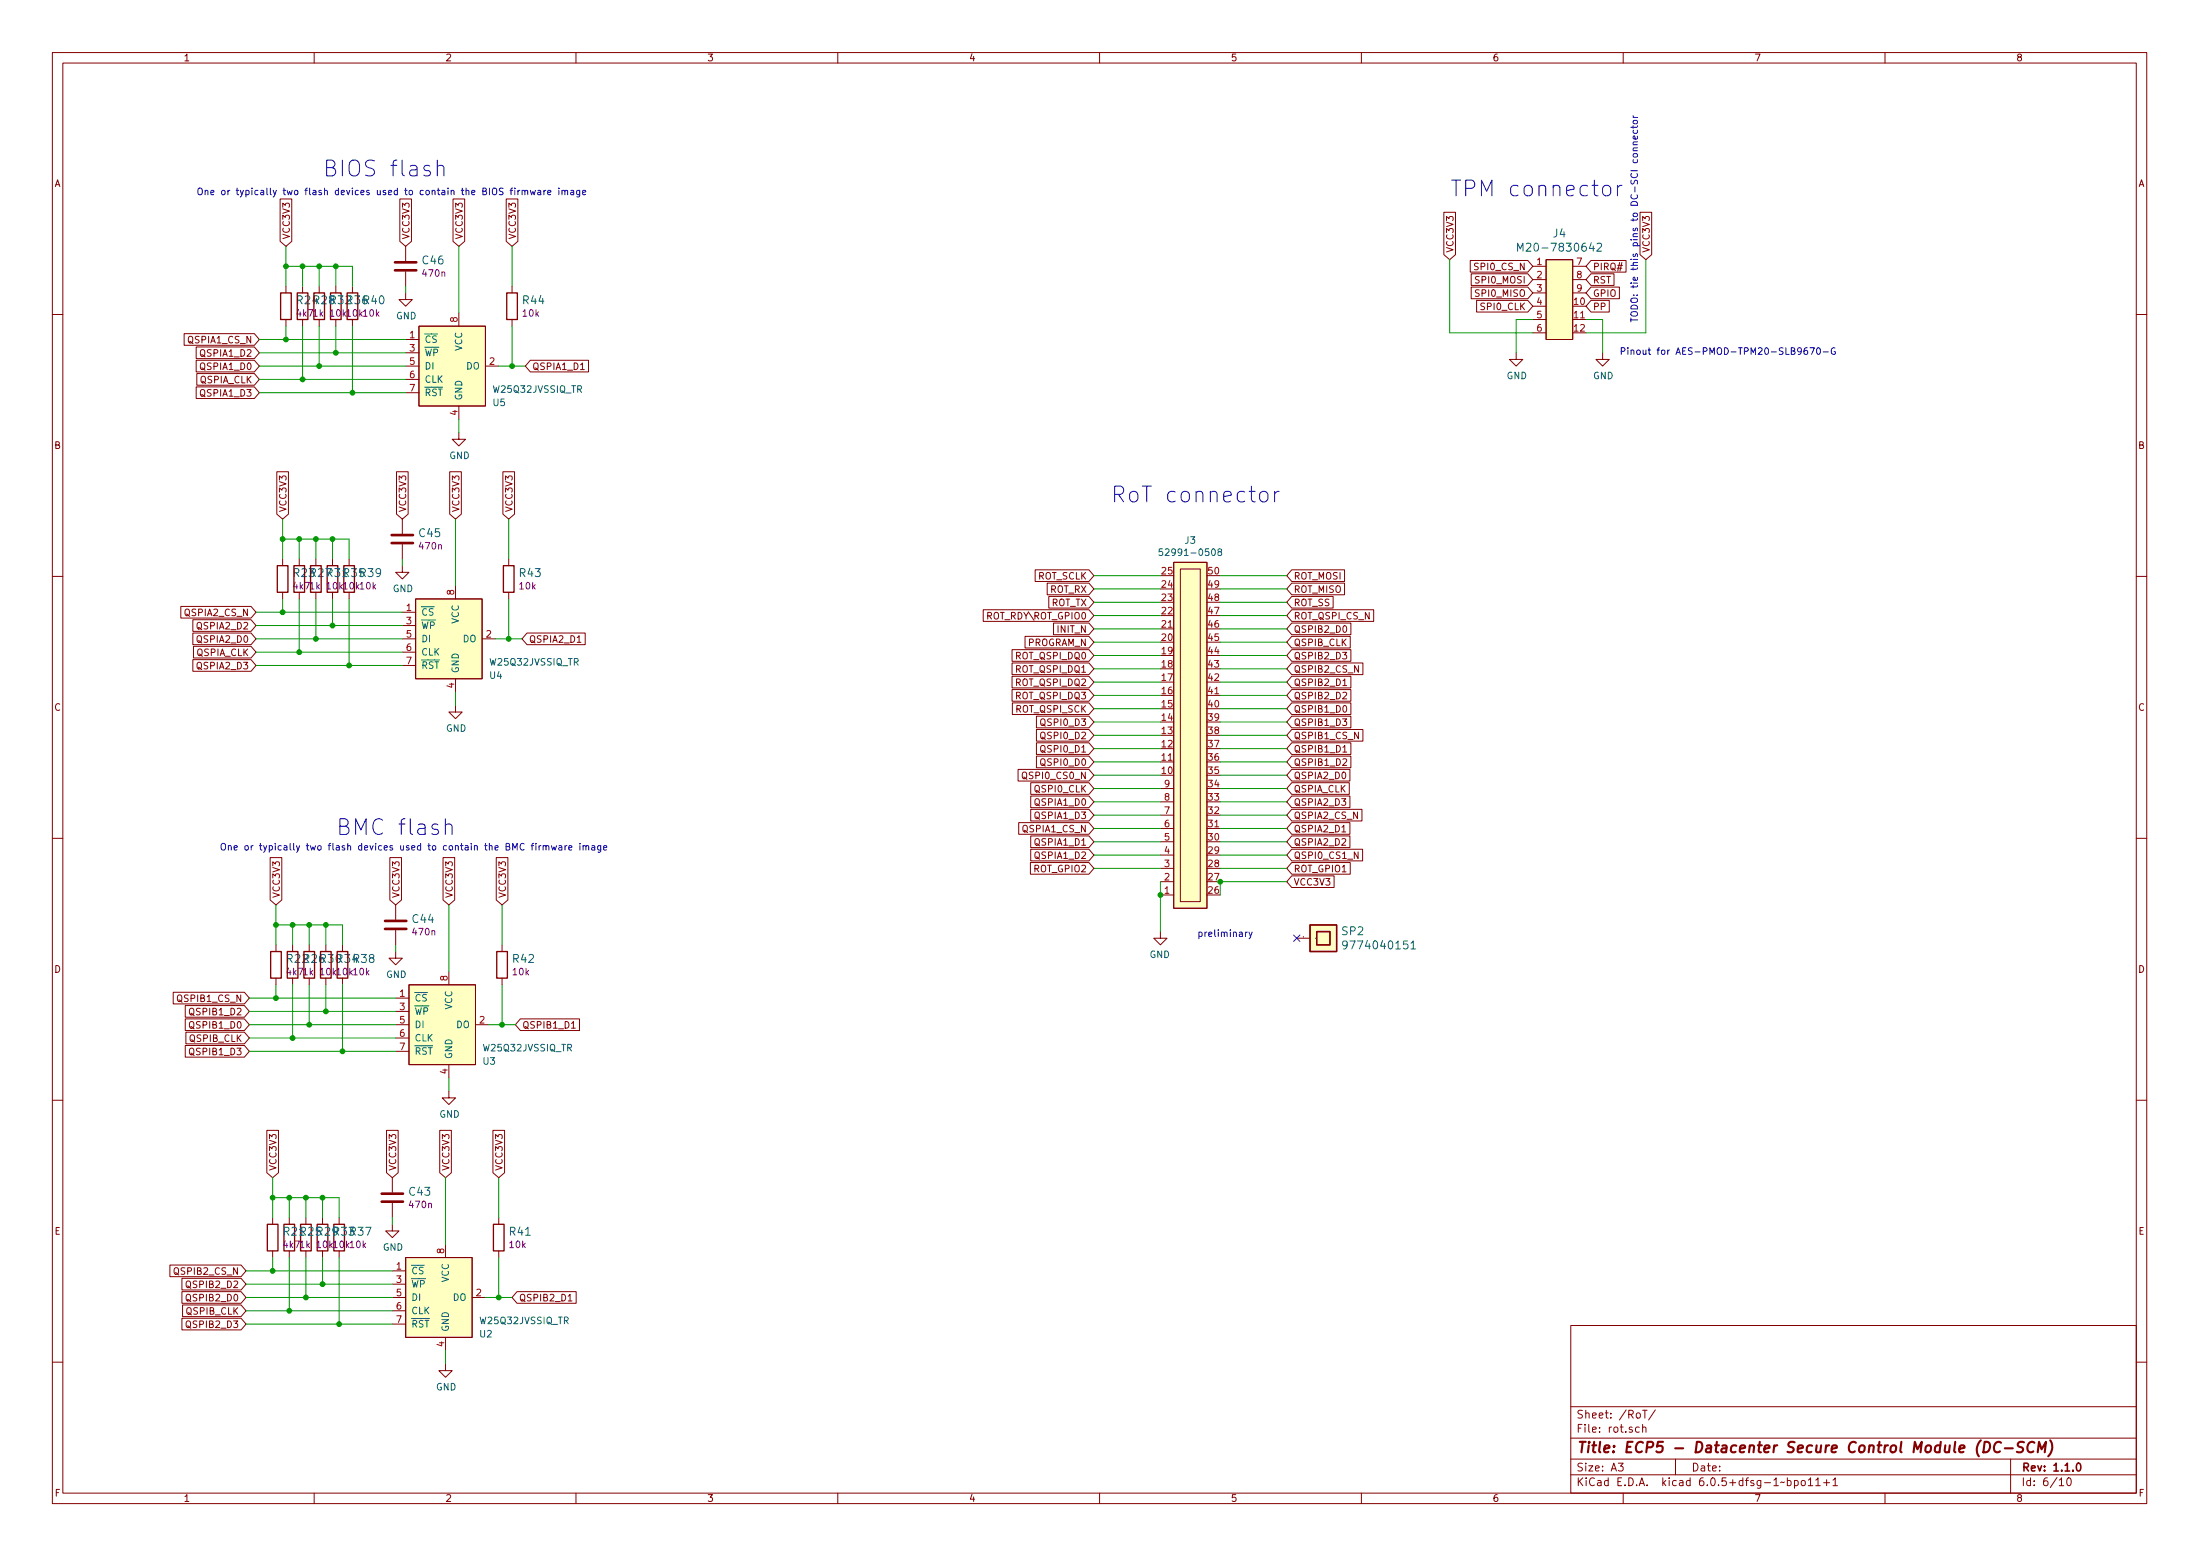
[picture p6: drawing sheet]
<svg xmlns="http://www.w3.org/2000/svg" width="420mm" height="297mm" viewBox="0 0 420 297" stroke-linecap="round" stroke-linejoin="round" font-family="sans-serif">
<g fill="none" stroke="#840000" stroke-width=".19">
<path d="M10 10h400v277h-400zM12 12h396v273h-396zM60 10v2M110 10v2M160 10v2M210 10v2M260 10v2M310 10v2M360 10v2M53.5 38h2.2v8.1l-1.1 .9-1.1-.9zM76.4 38h2.2v8.1l-1.1 .9-1.1-.9zM86.5 38h2.2v8.1l-1.1 .9-1.1-.9z"/>
<path d="M96.7 38h2.2v8.1l-1.1 .9-1.1-.9zM54.6 54.6v1.3M57.8 54.6v1.3M61 54.6v1.3M64.1 54.6v1.3M67.3 54.6v1.3M77.5 55.9v1.3h1.2l-1.2 1.3-1.3-1.3h1.3M77.5 47v2.8M77.5 51.9v2.7M87.6 59.7v2.6M97.8 54.6v1.3M275.7 40.5h2.3v8.1l-1.1 1-1.2-1z"/>
<path d="M280.8 49.7h11l.9 1.1-.9 1.1h-11zM281 52.3h10.8l.9 1.1-.9 1.1h-10.8zM281 54.8h10.8l.9 1.1-.9 1.1h-10.8zM282 57.3h9.8l.9 1.2-.9 1.1h-9.8zM292.7 50.8h2.6M292.7 53.4h2.6M292.7 55.9h2.6M292.7 58.5h2.6M295.3 49.6h5.1v15.2h-5.1zM300.4 50.8h2.5M300.4 53.4h2.5M300.4 55.9h2.5"/>
<path d="M303.8 49.7h6.7v2.2h-6.7l-.9-1.1zM303.8 52.3h4.4v2.2h-4.4l-.9-1.1zM303.8 54.8h5.5v2.2h-5.5l-.9-1.1zM303.8 57.3h3.5v2.3h-3.5l-.9-1.1zM313.2 40.5h2.2v8.1l-1.1 1-1.1-1zM10 60h2M35.2 63.7h13.4l.9 1.1-.9 1.1h-13.4zM37.5 73.9h11.1l.9 1.1-.9 1.1h-11.1zM37.5 66.2h11.1l.9 1.1-.9 1.2h-11.1zM37.5 68.8h11.1l.9 1.1-.9 1.1h-11.1zM37.6 71.3h11l.9 1.1-.9 1.1h-11zM54.6 61v1.3"/>
<path d="M57.8 61v1.3M61 61v1.3M64.1 61v1.3M67.3 61v1.3M77.5 64.8h2.5M77.5 69.9h2.5M77.5 67.3h2.5M77.5 72.4h2.5M77.5 75h2.5M80 62.3h12.7v15.2h-12.7zM87.6 77.5v2.5M92.7 69.9h2.5"/>
<path d="M97.8 61v1.3M101.3 68.8h11.1v2.2h-11.1l-1-1.1zM110.9 70.6h.7M289.6 67.3v1.3h1.2l-1.2 1.3-1.3-1.3h1.3M292.7 61h2.6M292.7 63.5h2.6M300.4 61h2.5M306.1 67.3v1.3h1.2l-1.2 1.3-1.3-1.3h1.3M408 60h2M52.9 90.1h2.2v8l-1.1 1-1.1-1zM75.7 90.1h2.2v8l-1.1 1-1.1-1zM76.8 99.1v2.8"/>
<path d="M85.9 90.1h2.2v8l-1.1 1-1.1-1zM87.6 82.6v1.3h1.3l-1.3 1.2-1.2-1.2h1.2M96 90.1h2.3v8l-1.1 1-1.2-1zM10 110h2M34.5 115.8h13.4l1 1.1-1 1.1h-13.4zM36.8 118.3h11.1l1 1.1-1 1.1h-11.1zM54 106.7v1.3M54 113.1v1.2M57.1 106.7v1.3M57.1 113.1v1.2M60.3 106.7v1.3M60.3 113.1v1.2"/>
<path d="M63.5 106.7v1.3M63.5 113.1v1.2M66.7 106.7v1.3M66.7 113.1v1.2M76.8 108v1.3h1.3l-1.3 1.2-1.2-1.2h1.2M76.8 116.9h2.6M76.8 119.4h2.6M76.8 103.9v2.8M79.4 114.3h12.7v15.3h-12.7zM87 111.8v2.5M97.2 106.7v1.3M97.2 113.1v1.2"/>
<path d="M187.8 116.4h20.2l.9 1.1-.9 1.1h-20.2zM197.7 108.8h10.3l.9 1.1-.9 1.1h-10.3zM200 111.3h8l.9 1.1-.9 1.1h-8zM200.3 113.9h7.7l.9 1.1-.9 1.1h-7.7zM201.2 118.9h6.8l.9 1.2-.9 1.1h-6.8zM224.2 107.4h6.3v66h-6.3zM225.4 108.6h3.8v63.5h-3.8zM246.7 108.8h10.1v2.2h-10.1l-1-1.1zM246.7 111.3h10.1v2.2h-10.1l-1-1.1zM246.7 113.9h7.9v2.2h-7.9l-1-1.1zM246.7 118.9h11.3v2.3h-11.3l-1-1.1zM246.7 116.4h15.6v2.2h-15.6l-1-1.1z"/>
<path d="M408 110h2M36.8 120.8h11.1l1 1.2-1 1.1h-11.1zM36.8 125.9h11.1l1 1.1-1 1.1h-11.1zM37 123.4h10.9l1 1.1-1 1.1h-10.9zM76.8 122h2.6M76.8 124.5h2.6M76.8 127h2.6M87 134.7v1.2h1.3l-1.3 1.3-1.3-1.3h1.3M87 129.6v2.5M92.1 122h2.5M100.6 120.8h11.2v2.3h-11.2l-.9-1.1zM110.2 122.6h.8"/>
<path d="M193.3 126.6h14.7l.9 1.1-.9 1.1h-14.7zM193.3 129.1h14.7l.9 1.1-.9 1.1h-14.7zM193.3 131.6h14.7l.9 1.2-.9 1.1h-14.7zM193.3 124h14.7l.9 1.1-.9 1.1h-14.7zM193.3 134.2h14.7l.9 1.1-.9 1.1h-14.7zM195.8 121.5h12.2l.9 1.1-.9 1.1h-12.2zM197.9 136.7h10.1l.9 1.1-.9 1.1h-10.1zM197.9 139.3h10.1l.9 1.1-.9 1.1h-10.1zM221.6 120.1h2.6M230.5 132.8h2.5M246.7 129.1h11.3v2.2h-11.3l-1-1.1zM246.7 124h11.3v2.2h-11.3l-1-1.1z"/>
<path d="M246.7 131.6h11.3v2.3h-11.3l-1-1.1zM246.7 134.2h11.3v2.2h-11.3l-1-1.1zM246.7 139.3h13.6v2.2h-13.6l-1-1.1zM246.7 126.6h13.6v2.2h-13.6l-1-1.1zM246.7 121.5h11.2v2.2h-11.2l-1-1.1zM246.7 136.7h11.3v2.2h-11.3l-1-1.1zM256.5 132.3l.4-.2 .3 .4-.8 .9h.8M256.5 130.9h.7M194.4 146.9h13.6l.9 1.1-.9 1.1h-13.6zM194.6 157h13.4l.9 1.2-.9 1.1h-13.4zM196.8 149.4h11.2l.9 1.1-.9 1.1h-11.2zM196.8 152h11.2l.9 1.1-.9 1.1h-11.2z"/>
<path d="M196.8 154.5h11.2l.9 1.1-.9 1.1h-11.2zM196.8 159.6h11.2l.9 1.1-.9 1.1h-11.2zM197.9 144.3h10.1l.9 1.2-.9 1.1h-10.1zM197.9 141.8h10.1l.9 1.1-.9 1.1h-10.1zM221.6 145.5h2.6M221.6 158.2h2.6M221.6 155.6h2.6M221.6 153.1h2.6M221.6 150.5h2.6M230.5 158.2h2.5M246.7 144.3h11.3v2.3h-11.3l-1-1.1zM246.7 154.5h13.4v2.2h-13.4l-1-1.1z"/>
<path d="M246.7 159.6h11.1v2.2h-11.1l-1-1.1zM246.7 157h11.1v2.3h-11.1l-1-1.1zM246.7 149.4h11v2.2h-11l-1-1.1zM246.7 146.9h11.1v2.2h-11.1l-1-1.1zM246.7 152h11.1v2.2h-11.1l-1-1.1zM246.7 141.8h11.3v2.2h-11.3l-1-1.1zM256.3 158.8h.7M256.5 145l.4-.2 .3 .4-.8 .9h.8M256.5 143.6h.7M10 160h2M51.6 163.7h2.2v8.1l-1.1 1-1.1-1zM74.5 163.7h2.2v8.1l-1.1 1-1.1-1z"/>
<path d="M75.6 172.8v2.8M75.6 177.6v2.8M84.6 163.7h2.2v8.1l-1.1 1-1.1-1zM94.8 163.7h2.2v8.1l-1.1 1-1.1-1zM196.8 164.7h11.2l.9 1.1-.9 1.1h-11.2zM196.8 162.1h11.2l.9 1.1-.9 1.1h-11.2zM221.6 177.8v1.3h-1.3l1.3 1.3 1.3-1.3h-1.3M221.6 170.9h2.6M221.6 168.3h2.6M221.6 165.8h2.6M221.6 163.2h2.6M221.6 160.7h2.6"/>
<path d="M246.7 167.2h8.1v2.2h-8.1l-1-1.1zM246.7 162.1h13.5v2.2h-13.5l-1-1.1zM246.7 164.7h11.2v2.2h-11.2l-1-1.1zM247.6 179.1h2.6M408 160h2M33.1 189.4h13.6l.9 1.1-.9 1.1h-13.6zM35.4 194.5h11.3l.9 1.1-.9 1.1h-11.3zM35.4 192h11.3l.9 1.1-.9 1.1h-11.3zM35.4 199.6h11.3l.9 1.1-.9 1.1h-11.3zM35.5 197h11.2l.9 1.2-.9 1.1h-11.2zM52.7 180.4v1.2M52.7 186.7v1.3"/>
<path d="M55.9 180.4v1.2M55.9 186.7v1.3M59.1 180.4v1.2M59.1 186.7v1.3M62.2 180.4v1.2M62.2 186.7v1.3M65.4 180.4v1.2M65.4 186.7v1.3M75.6 181.6v1.3h1.2l-1.2 1.3-1.3-1.3h1.3M75.6 190.5h2.5M75.6 195.6h2.5M75.6 193.1h2.5"/>
<path d="M75.6 198.2h2.5M78.1 188h12.7v15.2h-12.7zM85.7 185.5v2.5M90.8 195.6h2.5M95.9 180.4v1.2M95.9 186.7v1.3M99.4 194.5h11.3v2.2h-11.3l-1-1.1zM109.1 196.3h.8M10 210h2M51 215.8h2.2v8.1l-1.1 .9-1.1-.9zM73.8 215.8h2.2v8.1l-1.1 .9-1.1-.9zM75.6 200.7h2.5"/>
<path d="M84 215.8h2.2v8.1l-1.1 .9-1.1-.9zM85.7 208.3v1.3h1.3l-1.3 1.3-1.2-1.3h1.2M85.7 203.2v2.6M94.1 215.8h2.3v8.1l-1.2 .9-1.1-.9zM408 210h2M52.1 232.4v1.3M52.1 238.8v1.3M55.2 232.4v1.3M55.2 238.8v1.3M58.4 232.4v1.3M58.4 238.8v1.3M61.6 232.4v1.3"/>
<path d="M61.6 238.8v1.3M64.8 232.4v1.3M64.8 238.8v1.3M74.9 233.7v1.3h1.3l-1.3 1.3-1.2-1.3h1.2M74.9 224.8v2.8M74.9 229.7v2.7M85.1 237.5v2.6M95.2 232.4v1.3M95.2 238.8v1.3M32.4 241.5h13.6l1 1.1-1 1.1h-13.6zM34.7 251.7h11.3l1 1.1-1 1.1h-11.3zM34.7 244h11.3l1 1.1-1 1.2h-11.3z"/>
<path d="M34.7 246.6h11.3l1 1.1-1 1.1h-11.3zM34.9 249.1h11.1l1 1.1-1 1.1h-11.1zM74.9 242.6h2.6M74.9 247.7h2.6M74.9 245.1h2.6M74.9 250.2h2.6M74.9 252.8h2.6M77.5 240.1h12.7v15.2h-12.7zM85.1 255.3v2.5M90.2 247.7h2.5M98.7 246.6h11.3v2.2h-11.3l-.9-1.1zM108.5 248.4h.7"/>
<path d="M300 253h108v32h-108zM10 260h2M85.1 260.4v1.3h1.3l-1.3 1.2-1.3-1.2h1.3M300 278.5h108M300 274.5h108M300 268.5h108M309.1 279.3h.9l-.5 .6 .4 .1v.7l-.2 .1-.6-.1M313.1 272.5l-.5-.1-.2 .3 .1 .6h.6M313.7 272.6l.2-.2 .4 .1 .1 .9M313.7 271.9v1.5M313.7 269.2h.9M314.1 269.2v1.5"/>
<path d="M316.1 269.1l-1.2 2M320 278.5v3M384 278.5v6.5M408 260h2M60 285v2M110 285v2M160 285v2M210 285v2M260 285v2M300 281.5h108M310 285v2M341.4 282.7l.4-.1 .3 .3-.2 .6h-.5"/>
<path d="M341.4 282.1v1.5M342.7 282.7l.4-.1 .3 .3-.1 .6h-.6M342.7 282.6v1.5M344.1 282.7l.4-.1 .3 .3v.4l-.3 .3-.4-.1-.1-.2zM345.4 282.5l.4-.4v1.5M345.4 283.6h.8M346.8 282.5l.4-.4v1.5M346.8 283.6h.8M348.3 283h1.1M348.9 282.5v1.1M350.1 282.5l.4-.4v1.5M350.1 283.6h.8"/>
<path d="M360 285v2M393.3 282.5l.4-.4v1.5M393.3 283.6h.8M394.9 282.2l.2-.1a.8 .8 0 0 1 .5 .8 .8 .8 0 0 1-.5 .7 1 1 0 0 1-.2-1.4z"/>
</g>
<path d="M396.8 279.4l.1-.1a.8 .8 0 0 1 .5 .8 .8 .8 0 0 1-.5 .7 1 1 0 0 1-.1-1.4z" fill="none" stroke="#840000" stroke-width=".3"/>
<path d="M379 275.2a.96 .96 0 0 1 1.1 .6 .96 .96 0 0 1-.3 1.2l-.5 .2h-.5zM382.2 275.4a.88 .88 0 0 0-1.1 0 .88 .88 0 0 0-.3 1 .69 .69 0 0 0 .3 .8 .69 .69 0 0 0 .9-.1M382.9 276.5h1.5M386.5 275.3a.84 .84 0 0 0-1 .1 .44 .44 0 0 0 .2 .8l.5 .2a.51 .51 0 0 1 .1 .5 .51 .51 0 0 1-.4 .3l-.7-.1M388.5 275.4a.88 .88 0 0 0-1 0 .88 .88 0 0 0-.3 1 .69 .69 0 0 0 .3 .8 .69 .69 0 0 0 .8-.1M389.2 277.2l.2-2 .5 1.5 .8-1.5-.2 2M391.5 275a2.31 2.31 0 0 1-.3 3" fill="none" stroke="#840000" stroke-width=".4"/>
<g fill="none" stroke="#840000" stroke-width=".25">
<path d="M53.6 55.9h2v5.1h-2zM56.8 55.9h2v5.1h-2zM59.9 55.9h2.1v5.1h-2.1zM63.1 55.9h2.1v5.1h-2.1zM66.3 55.9h2v5.1h-2zM96.8 55.9h2v5.1h-2zM53 108h2v5.1h-2zM56.1 108h2.1v5.1h-2.1zM59.3 108h2v5.1h-2zM62.5 108h2v5.1h-2zM65.7 108h2v5.1h-2zM96.1 108h2.1v5.1h-2.1z"/>
<path d="M250.2 176.6h5.1v5h-5.1zM251.5 177.8h2.5v2.6h-2.5zM51.7 181.6h2v5.1h-2zM54.9 181.6h2v5.1h-2zM58 181.6h2.1v5.1h-2.1zM61.2 181.6h2v5.1h-2zM64.4 181.6h2v5.1h-2zM94.9 181.6h2v5.1h-2zM51.1 233.7h2v5.1h-2zM54.2 233.7h2.1v5.1h-2.1zM57.4 233.7h2v5.1h-2zM60.6 233.7h2v5.1h-2z"/>
<path d="M63.8 233.7h2v5.1h-2zM94.2 233.7h2.1v5.1h-2.1z"/>
</g>
<g fill="#ffffc2" stroke="#ffffc2" stroke-width=".19">
<path d="M79.4 114.3h12.7v15.3h-12.7z"/>
<path d="M295.3 49.6h5.1v15.2h-5.1z"/>
<path d="M78.1 188h12.7v15.2h-12.7z"/>
<path d="M80 62.3h12.7v15.2h-12.7z"/>
<path d="M77.5 240.1h12.7v15.2h-12.7z"/>
<path d="M224.2 107.4h6.3v66h-6.3z"/>
<path d="M250.2 176.6h5.1v5h-5.1z"/>
<path d="M251.5 177.8h2.5v2.6h-2.5z"/>
</g>
<g fill="none" stroke="#006464" stroke-width=".19">
<path d="M61.5 56.6l.6-.1 .2 .1v.3l-.9 1.1h.9M289.8 47.9v-1.5l.5 1.1 .5-1.1v1.5M305 46.6l.6-.2 .2 .2 .1 .3-1 1h1M81.3 66.7l.3 1.2 .2-.9 .3 .9 .3-1.2M82.9 67.3h.6l.1-.2-.1-.3-.6-.1v1.2M80.6 118.7l.4 1.3 .2-.9 .2 .9 .3-1.3M82.2 119.4l.6-.1 .1-.2v-.3l-.7-.1v1.3M222 104.8h-.6l-.1 .6 .2-.1h.4l.2 .2-.1 .4-.2 .1-.5-.1M232.8 105.3l-.2-.2 .1-.2 .1-.1h.4l.1 .4-.6 .2-.1 .2 .1 .3 .1 .1h.4l.1-.2v-.2l-.2-.3M251.3 179.1h.1M79.4 192.4l.3 1.3 .2-1 .3 1 .3-1.3M81 193h.6l.1-.2-.1-.3-.6-.1v1.3"/>
<path d="M257.3 180.3l-.3 .3-.4-.1-.2-.2 .2-.6 .4-.1 .2 .2a1.01 1.01 0 0 1-.3 1.3h-.3M269.5 180.1l.4-.5v1.5M269.5 181.1h.8M78.7 244.5l.3 1.2 .3-.9 .2 .9 .3-1.2M80.3 245.1h.6l.1-.2v-.3l-.7-.1v1.2"/>
</g>
<path d="M75.4 51.6h4.1M75.4 50.1h4.1M74.8 103.7h4.1M74.8 102.1h4.1M73.5 177.3h4.1M73.5 175.8h4.1M72.9 229.4h4.1M72.9 227.9h4.1" fill="none" stroke="#840000" stroke-width=".51"/>
<path d="M248.9 178.9h.1" fill="none" stroke="#a90000" stroke-width=".19"/>
<g fill="none" stroke="#0000c2" stroke-width=".19">
<path d="M83.5 31.9a.74 .74 0 0 1 1.3 .1v1.6M83.5 30.6v3M97.4 36.3h.5M97.9 35.9l-.3 .2v1.1M98.3 35.9v.1M98.3 36.3v.9M98.9 36.3v.9M99.3 36.3l-.4 .3M99.7 36.5l.2-.2 .3 .1 .1 .8M99.7 36.3v.9M100.3 36.5l.1-.2 .3 .1 .1 .8M101.3 36.3l.2 .9 .3-.6 .2 .6 .3-.9"/>
<path d="M102.7 36.4h.5l.1 .8M103.3 36.6l-.4 .1-.2 .2 .2 .3 .4-.1M103.9 36.3v.9M104.2 36.3l-.3 .3M104.6 36.8l.6-.2v-.2l-.4-.1-.2 .2 .1 .6h.5M106.7 35.9v.1M106.7 36.3v.9M107.3 36.5l.2-.2 .3 .1 .1 .8M107.3 36.3v.9M107.9 36.5l.2-.2 .3 .1v.8M109 36.4h.5l.1 .8M109.6 36.6l-.5 .1-.1 .2 .1 .3 .5-.1"/>
<path d="M110.7 36.3v1.1l-.2 .2-.3-.1M110.7 36.4l-.3-.1-.3 .3 .1 .5h.5M111.3 36.8l.6-.2-.1-.2-.4-.1-.1 .2v.6h.5M306.3 35.5a.81 .81 0 0 1 1.3 .5v.8a.81 .81 0 0 1-.8 .6 .81 .81 0 0 1-.7-.6v-.8zM308.9 35.4v2M309.8 35.4a.76 .76 0 0 0-.9 .6M311.9 22.1l.2 .3M311.9 28.8h.8M311.9 27.6h.8M311.9 24v.5M311.9 22.4h.8M311.9 24.8v.4l.2 .3 .6-.2v-.5"/>
<path d="M311.9 23.1l.6-.1 .2 .1v.3l-.2 .2h-.4l-.2-.2zM312.7 26v.4l-.1 .1h-.7v-.5l.3-.1 .1 .6M312.7 28.2l-.8 .1v.3l.1 .2M312.7 27.1h-.8v.3l.1 .2M312.7 24l-.1 .3h-1.1M344 66.9l-.2 .3h-.2l-.3-.3v-.3l.3-.2 .3 .1 .1 .1a.85 .85 0 0 1-.3 1.1h-.3M345.1 66.4l-.3 .1-.2 .2-.1 .7 .3 .3 .4-.2v-.4l-.1-.2h-.3l-.3 .2M345.7 66.4h.8l-.5 1.3M347.1 66.5l.1-.1a.68 .68 0 0 1 .5 .6 .68 .68 0 0 1-.5 .7l-.3-.5zM348.2 67.2h1M350.4 66.5a.59 .59 0 0 0-.7 .5 .59 .59 0 0 0 .7 .6l.1-.5h-.2M240.9 93.9a.81 .81 0 0 1 1.2 .5v.8a.81 .81 0 0 1-.7 .6 .81 .81 0 0 1-.8-.6v-.8z"/>
<path d="M243.4 93.8v2M244.3 93.8a.77 .77 0 0 0-.9 .6M85 157.6a.74 .74 0 0 1 1.3 .1v1.6M85 156.3v3M101.4 161.4h.5M101.9 161l-.3 .2v1.1M102.3 161v.1M102.3 161.4v.9M102.9 161.4v.9M103.3 161.4l-.4 .3M103.7 161.6l.2-.2 .3 .1 .1 .8M103.7 161.4v.9"/>
<path d="M104.3 161.6l.2-.2 .3 .1v.8M105.3 161.4l.2 .9 .3-.6 .2 .6 .3-.9M106.8 161.5h.4l.1 .8M107.3 161.7l-.4 .1-.2 .2 .2 .3 .4-.1M107.9 161.4v.9M108.3 161.4l-.4 .3M108.6 161.9l.6-.2v-.2l-.4-.1-.2 .2 .1 .6h.5M110.7 161v.1M110.7 161.4v.9M111.4 161.6l.1-.2 .3 .1 .1 .8M111.4 161.4v.9M111.9 161.6l.2-.2 .3 .1v.8"/>
<path d="M113 161.5h.5l.1 .8M113.6 161.7l-.4 .1-.2 .2 .2 .3 .4-.1M114.7 161.4v1.1l-.2 .2-.3-.1M114.7 161.5l-.3-.1-.3 .3 .2 .5h.4M115.3 161.9l.6-.2-.1-.2-.3-.1-.2 .2v.6h.5M237.9 177.9v.9M238.2 177.9l-.3 .3M238.5 177.9l.3 .9M239.1 177.9l-.4 1.2-.2 .1"/>
</g>
<g fill="none" stroke="#009600" stroke-width=".19">
<path d="M54.6 50.8h12.7v3.8M54.6 47v7.6M57.8 50.8v3.8M61 50.8v3.8M64.1 50.8v3.8M77.5 54.6v1.3M87.6 47v12.7M97.8 47v7.6M276.9 49.6v13.9h15.8M314.3 49.6v13.9h-11.4M49.5 69.9h28M49.5 64.8h28"/>
<path d="M49.5 67.3h28M49.5 72.4h28M49.5 75h28M54.6 62.3v2.5M57.8 62.3v10.1M61 62.3v7.6M64.1 62.3v5M67.3 62.3v12.7M95.2 69.9h5.1M97.8 62.3v7.6M292.7 61h-3.1v6.3M302.9 61h3.2v6.3"/>
<path d="M54 99.1v7.6M87 99.1v12.7M87.6 80v2.6M97.2 99.1v7.6M48.9 116.9h27.9M48.9 119.4h27.9M54 102.9h12.7v3.8M54 114.3v2.6M57.1 102.9v3.8M57.1 114.3v10.2M60.3 102.9v3.8M60.3 114.3v7.7"/>
<path d="M63.5 102.9v3.8M63.5 114.3v5.1M66.7 114.3v12.7M76.8 106.7v1.3M97.2 114.3v7.7M208.9 115h12.7M208.9 112.4h12.7M208.9 109.9h12.7M208.9 117.5h12.7M233 115h12.7M233 112.4h12.7M233 109.9h12.7"/>
<path d="M233 117.5h12.7M48.9 122h27.9M48.9 124.5h27.9M48.9 127h27.9M87 132.1v2.6M94.6 122h5.1M208.9 132.8h12.7M208.9 135.3h12.7M208.9 130.2h12.7M208.9 122.6h12.7M208.9 125.1h12.7M208.9 137.8h12.7"/>
<path d="M208.9 120.1h12.7M208.9 127.7h12.7M233 132.8h12.7M233 135.3h12.7M233 130.2h12.7M233 122.6h12.7M233 125.1h12.7M233 137.8h12.7M233 120.1h12.7M233 127.7h12.7M208.9 140.4h12.7M208.9 158.2h12.7"/>
<path d="M208.9 148h12.7M208.9 145.5h12.7M208.9 142.9h12.7M208.9 150.5h12.7M208.9 155.6h12.7M208.9 153.1h12.7M233 140.4h12.7M233 158.2h12.7M233 148h12.7M233 145.5h12.7M233 142.9h12.7M233 150.5h12.7"/>
<path d="M233 155.6h12.7M233 153.1h12.7M52.7 176.6h12.7v3.8M52.7 172.8v7.6M55.9 176.6v3.8M59.1 176.6v3.8M62.2 176.6v3.8M85.7 172.8v12.7M95.9 172.8v7.6M208.9 160.7h12.7M208.9 165.8h12.7M208.9 163.2h12.7"/>
<path d="M221.6 168.3v9.5M233 160.7h12.7M233 165.8h12.7M233 163.2h12.7M245.7 168.3h-12.7v2.6M47.6 198.2h28M47.6 195.6h28M47.6 190.5h28M47.6 193.1h28M52.7 188v2.5M55.9 188v10.2M59.1 188v7.6"/>
<path d="M62.2 188v5.1M65.4 188v12.7M75.6 180.4v1.2M93.3 195.6h5.1M95.9 188v7.6M47.6 200.7h28M85.7 205.8v2.5M52.1 228.6h12.7v3.8M52.1 224.8v7.6M55.2 228.6v3.8M58.4 228.6v3.8M61.6 228.6v3.8"/>
<path d="M74.9 232.4v1.3M85.1 224.8v12.7M95.2 224.8v7.6M47 252.8h27.9M47 247.7h27.9M47 242.6h27.9M47 245.1h27.9M47 250.2h27.9M52.1 240.1v2.5M55.2 240.1v10.1M58.4 240.1v7.6M61.6 240.1v5"/>
<path d="M64.8 240.1v12.7M85.1 257.8v2.6M92.7 247.7h5.1M95.2 240.1v7.6"/>
</g>
<path d="M247 178.5l1.3 1.2M248.3 178.5l-1.3 1.2" fill="none" stroke="#000084" stroke-width=".19"/>
<g fill="#009600" stroke="#009600" stroke-width=".19">
<circle cx="60.3" cy="122" r=".46"/>
<circle cx="54" cy="116.9" r=".46"/>
<circle cx="57.1" cy="124.5" r=".46"/>
<circle cx="66.7" cy="127" r=".46"/>
<circle cx="63.5" cy="119.4" r=".46"/>
<circle cx="52.7" cy="190.5" r=".46"/>
<circle cx="62.2" cy="193.1" r=".46"/>
<circle cx="59.1" cy="195.6" r=".46"/>
<circle cx="55.9" cy="198.2" r=".46"/>
<circle cx="62.2" cy="176.6" r=".46"/>
<circle cx="95.9" cy="195.6" r=".46"/>
<circle cx="59.1" cy="176.6" r=".46"/>
<circle cx="55.9" cy="176.6" r=".46"/>
<circle cx="52.7" cy="176.6" r=".46"/>
<circle cx="65.4" cy="200.7" r=".46"/>
<circle cx="52.1" cy="242.6" r=".46"/>
<circle cx="58.4" cy="228.6" r=".46"/>
<circle cx="55.2" cy="228.6" r=".46"/>
<circle cx="61.6" cy="228.6" r=".46"/>
<circle cx="61.6" cy="245.1" r=".46"/>
<circle cx="58.4" cy="247.7" r=".46"/>
<circle cx="55.2" cy="250.2" r=".46"/>
<circle cx="52.1" cy="228.6" r=".46"/>
<circle cx="95.2" cy="247.7" r=".46"/>
<circle cx="64.8" cy="252.8" r=".46"/>
<circle cx="64.1" cy="67.3" r=".46"/>
<circle cx="97.2" cy="122" r=".46"/>
<circle cx="63.5" cy="102.9" r=".46"/>
<circle cx="60.3" cy="102.9" r=".46"/>
<circle cx="57.8" cy="50.8" r=".46"/>
<circle cx="54.6" cy="50.8" r=".46"/>
<circle cx="97.8" cy="69.9" r=".46"/>
<circle cx="64.1" cy="50.8" r=".46"/>
<circle cx="61" cy="50.8" r=".46"/>
<circle cx="61" cy="69.9" r=".46"/>
<circle cx="57.8" cy="72.4" r=".46"/>
<circle cx="67.3" cy="75" r=".46"/>
<circle cx="54.6" cy="64.8" r=".46"/>
<circle cx="54" cy="102.9" r=".46"/>
<circle cx="57.1" cy="102.9" r=".46"/>
<circle cx="221.6" cy="170.9" r=".46"/>
<circle cx="233" cy="168.3" r=".46"/>
</g>
<g font-size="4.2" fill="#0000c2">
<text x="61.6" y="33.7">BIOS flash</text>
<text x="276.9" y="37.5">TPM connector</text>
<text x="212.1" y="95.9">RoT connector</text>
<text x="64.1" y="159.4">BMC flash</text>
</g>
<text font-size="2.8" fill="#840000" x="301" y="277.3">Title: ECP5 - Datacenter Secure Control Module (DC-SCM)</text>
<g font-size="2.1" fill="#006464">
<text x="296.6" y="45.3">J4</text>
<text x="80.8" y="50.5">C46</text>
<text x="291.3" y="48">M20-7830642</text>
<text x="56.8" y="58.1">R24</text>
<text x="63.1" y="58.1">R32</text>
<text x="66.3" y="58.1">R36R40</text>
<text x="99.9" y="58.1">R44</text>
<text x="80.1" y="102.5">C45</text>
<text x="56.1" y="110.1">R23</text>
<text x="59.3" y="110.1">R27</text>
<text x="62.5" y="110.1">R31</text>
<text x="65.6" y="110.1">R35R39</text>
<text x="99.3" y="110.1">R43</text>
<text x="78.8" y="176.2">C44</text>
<text x="256.3" y="178.5">SP2</text>
<text x="54.8" y="183.8">R22</text>
<text x="58" y="183.8">R26</text>
<text x="61.2" y="183.8">R30</text>
<text x="64.4" y="183.8">R34R38</text>
<text x="98" y="183.8">R42</text>
<text x="257.5" y="181.2">9774040151</text>
<text x="78.2" y="228.3">C43</text>
<text x="54.2" y="235.9">R21</text>
<text x="57.4" y="235.9">R25</text>
<text x="60.6" y="235.9">R29</text>
<text x="63.7" y="235.9">R33R37</text>
<text x="97.4" y="235.9">R41</text>
</g>
<g font-size="2.1" fill="#840000">
<text x="301" y="273.5">File: rot.sch</text>
<text x="301" y="270.8">Sheet: /RoT/</text>
<text x="301" y="280.9">Size: A3</text>
<text x="323" y="280.9">Date:</text>
<text x="386" y="280.9">Rev: 1.1.0</text>
<text x="301" y="283.7">KiCad E.D.A. kicad 6.0.5+dfsg-1~bpo11+1</text>
<text x="386" y="283.7">Id: 6/10</text>
</g>
<g font-size="1.8" fill="#840000">
<text x="35" y="11.7">1</text>
<text x="85" y="11.7">2</text>
<text x="135" y="11.7">3</text>
<text x="185" y="11.7">4</text>
<text x="235" y="11.7">5</text>
<text x="285" y="11.7">6</text>
<text x="335" y="11.7">7</text>
<text x="385" y="11.7">8</text>
<text x="10.3" y="35.7">A</text>
<text x="408.3" y="35.7">A</text>
<text x="55.3" y="45.8" transform="rotate(-90 55.3 45.8)">VCC3V3</text>
<text x="78.2" y="45.8" transform="rotate(-90 78.2 45.8)">VCC3V3</text>
<text x="88.4" y="45.8" transform="rotate(-90 88.4 45.8)">VCC3V3</text>
<text x="98.5" y="45.8" transform="rotate(-90 98.5 45.8)">VCC3V3</text>
<text x="277.6" y="48.3" transform="rotate(-90 277.6 48.3)">VCC3V3</text>
<text x="281.9" y="51.6">SPI0_CS_N</text>
<text x="304.2" y="51.6">PIRQ#</text>
<text x="315.1" y="48.3" transform="rotate(-90 315.1 48.3)">VCC3V3</text>
<text x="282.1" y="54.1">SPI0_MOSI</text>
<text x="282.1" y="56.6">SPI0_MISO</text>
<text x="283" y="59.2">SPI0_CLK</text>
<text x="304.2" y="54.1">RST</text>
<text x="304.2" y="56.6">GPIO</text>
<text x="304.2" y="59.2">PP</text>
<text x="36.1" y="65.5">QSPIA1_CS_N</text>
<text x="38.5" y="68.1">QSPIA1_D2</text>
<text x="38.5" y="70.6">QSPIA1_D0</text>
<text x="101.6" y="70.6">QSPIA1_D1</text>
<text x="38.1" y="73.2">QSPIA_CLK</text>
<text x="38.5" y="75.7">QSPIA1_D3</text>
<text x="10.3" y="85.7">B</text>
<text x="408.3" y="85.7">B</text>
<text x="54.7" y="97.8" transform="rotate(-90 54.7 97.8)">VCC3V3</text>
<text x="77.6" y="97.8" transform="rotate(-90 77.6 97.8)">VCC3V3</text>
<text x="87.7" y="97.8" transform="rotate(-90 87.7 97.8)">VCC3V3</text>
<text x="97.9" y="97.8" transform="rotate(-90 97.9 97.8)">VCC3V3</text>
<text x="198.1" y="110.6">ROT_SCLK</text>
<text x="200.5" y="113.2">ROT_RX</text>
<text x="247" y="110.6">ROT_MOSI</text>
<text x="247" y="113.2">ROT_MISO</text>
<text x="35.4" y="117.6">QSPIA2_CS_N</text>
<text x="188.6" y="118.2">ROT_RDY\ROT_GPIO0</text>
<text x="200.7" y="115.7">ROT_TX</text>
<text x="247" y="115.7">ROT_SS</text>
<text x="247" y="118.2">ROT_QSPI_CS_N</text>
<text x="37.5" y="125.2">QSPIA_CLK</text>
<text x="37.9" y="122.7">QSPIA2_D0</text>
<text x="37.9" y="120.1">QSPIA2_D2</text>
<text x="101" y="122.7">QSPIA2_D1</text>
<text x="194.1" y="125.9">ROT_QSPI_DQ0</text>
<text x="196.1" y="123.3">PROGRAM_N</text>
<text x="202" y="120.8">INIT_N</text>
<text x="247" y="125.9">QSPIB2_D3</text>
<text x="247" y="123.3">QSPIB_CLK</text>
<text x="247" y="120.8">QSPIB2_D0</text>
<text x="37.9" y="127.8">QSPIA2_D3</text>
<text x="194.1" y="128.4">ROT_QSPI_DQ1</text>
<text x="194.1" y="130.9">ROT_QSPI_DQ2</text>
<text x="247" y="130.9">QSPIB2_D1</text>
<text x="247" y="128.4">QSPIB2_CS_N</text>
<text x="10.3" y="135.7">C</text>
<text x="194" y="136">ROT_QSPI_SCK</text>
<text x="194.1" y="133.5">ROT_QSPI_DQ3</text>
<text x="247" y="133.5">QSPIB2_D2</text>
<text x="247" y="136">QSPIB1_D0</text>
<text x="408.3" y="135.7">C</text>
<text x="199.2" y="138.6">QSPI0_D3</text>
<text x="199.2" y="143.6">QSPI0_D1</text>
<text x="199.2" y="141.1">QSPI0_D2</text>
<text x="247" y="141.1">QSPIB1_CS_N</text>
<text x="247" y="143.6">QSPIB1_D1</text>
<text x="247" y="138.6">QSPIB1_D3</text>
<text x="195.7" y="148.7">QSPI0_CS0_N</text>
<text x="199.2" y="146.2">QSPI0_D0</text>
<text x="247" y="146.2">QSPIB1_D2</text>
<text x="247" y="148.7">QSPIA2_D0</text>
<text x="197.8" y="151.3">QSPI0_CLK</text>
<text x="197.9" y="153.8">QSPIA1_D0</text>
<text x="247" y="151.3">QSPIA_CLK</text>
<text x="247" y="153.8">QSPIA2_D3</text>
<text x="195.5" y="158.9">QSPIA1_CS_N</text>
<text x="197.9" y="156.3">QSPIA1_D3</text>
<text x="197.9" y="161.4">QSPIA1_D1</text>
<text x="247" y="156.3">QSPIA2_CS_N</text>
<text x="247" y="161.4">QSPIA2_D2</text>
<text x="247" y="158.9">QSPIA2_D1</text>
<text x="197.5" y="166.5">ROT_GPIO2</text>
<text x="197.9" y="164">QSPIA1_D2</text>
<text x="247" y="164">QSPI0_CS1_N</text>
<text x="247" y="166.5">ROT_GPIO1</text>
<text x="53.4" y="171.5" transform="rotate(-90 53.4 171.5)">VCC3V3</text>
<text x="76.3" y="171.5" transform="rotate(-90 76.3 171.5)">VCC3V3</text>
<text x="86.5" y="171.5" transform="rotate(-90 86.5 171.5)">VCC3V3</text>
<text x="96.6" y="171.5" transform="rotate(-90 96.6 171.5)">VCC3V3</text>
<text x="247" y="169">VCC3V3</text>
<text x="10.3" y="185.7">D</text>
<text x="408.3" y="185.7">D</text>
<text x="34.2" y="191.3">QSPIB1_CS_N</text>
<text x="36.6" y="196.3">QSPIB1_D0</text>
<text x="36.6" y="193.8">QSPIB1_D2</text>
<text x="99.7" y="196.3">QSPIB1_D1</text>
<text x="36.2" y="198.9">QSPIB_CLK</text>
<text x="36.6" y="201.4">QSPIB1_D3</text>
<text x="52.8" y="223.6" transform="rotate(-90 52.8 223.6)">VCC3V3</text>
<text x="75.7" y="223.6" transform="rotate(-90 75.7 223.6)">VCC3V3</text>
<text x="85.8" y="223.6" transform="rotate(-90 85.8 223.6)">VCC3V3</text>
<text x="96" y="223.6" transform="rotate(-90 96 223.6)">VCC3V3</text>
<text x="10.4" y="235.7">E</text>
<text x="408.4" y="235.7">E</text>
<text x="33.5" y="243.3">QSPIB2_CS_N</text>
<text x="36" y="245.9">QSPIB2_D2</text>
<text x="35.6" y="251">QSPIB_CLK</text>
<text x="36" y="248.4">QSPIB2_D0</text>
<text x="99.1" y="248.4">QSPIB2_D1</text>
<text x="36" y="253.5">QSPIB2_D3</text>
<text x="10.4" y="285.7">F</text>
<text x="35" y="286.7">1</text>
<text x="85" y="286.7">2</text>
<text x="135" y="286.7">3</text>
<text x="185" y="286.7">4</text>
<text x="235" y="286.7">5</text>
<text x="285" y="286.7">6</text>
<text x="335" y="286.7">7</text>
<text x="385" y="286.7">8</text>
<text x="408.4" y="285.7">F</text>
</g>
<g font-size="1.8" fill="#0000c2">
<text x="37.5" y="37.2">One or typically two flash devices used to contain the BIOS firmware image</text>
<text x="312.8" y="61.6" transform="rotate(-90 312.8 61.6)">TODO: tie this pins to DC-SCI connector</text>
<text x="309.2" y="67.7">Pinout for AES-PMOD-TPM20-SLB9670-G</text>
<text x="41.9" y="162.3">One or typically two flash devices used to contain the BMC firmware image</text>
<text x="228.6" y="178.8">preliminary</text>
</g>
<g font-size="1.8" fill="#840084">
<text x="80.8" y="52.8">470n</text>
<text x="56.7" y="60.4">4k71k</text>
<text x="63.1" y="60.4">10k 10k 10k</text>
<text x="99.9" y="60.4">10k</text>
<text x="80.2" y="104.9">470n</text>
<text x="56.1" y="112.5">4k71k</text>
<text x="62.4" y="112.5">10k 10k 10k</text>
<text x="99.3" y="112.5">10k</text>
<text x="78.9" y="178.5">470n</text>
<text x="54.8" y="186.2">4k71k</text>
<text x="61.2" y="186.2">10k 10k 10k</text>
<text x="98" y="186.2">10k</text>
<text x="78.3" y="230.6">470n</text>
<text x="54.2" y="238.2">4k71k</text>
<text x="60.5" y="238.2">10k 10k 10k</text>
<text x="97.4" y="238.2">10k</text>
</g>
<g font-size="1.8" fill="#a90000">
<text x="293.5" y="50.6">1</text>
<text x="293.5" y="53.1">2</text>
<text x="301.1" y="50.6">7</text>
<text x="301.1" y="53.1">8</text>
<text x="293.5" y="55.7">3</text>
<text x="293.5" y="58.2">4</text>
<text x="300.6" y="58.2">10</text>
<text x="301.1" y="55.7">9</text>
<text x="78.2" y="64.6">1</text>
<text x="87.4" y="61.5" transform="rotate(-90 87.4 61.5)">8</text>
<text x="293.5" y="60.7">5</text>
<text x="293.5" y="63.3">6</text>
<text x="300.6" y="60.7">11</text>
<text x="300.6" y="63.3">12</text>
<text x="78.2" y="67.1">3</text>
<text x="78.2" y="69.6">5</text>
<text x="93.5" y="69.6">2</text>
<text x="78.2" y="72.2">6</text>
<text x="78.2" y="74.7">7</text>
<text x="87.4" y="79.3" transform="rotate(-90 87.4 79.3)">4</text>
<text x="86.7" y="113.6" transform="rotate(-90 86.7 113.6)">8</text>
<text x="221.9" y="112.2">24</text>
<text x="221.9" y="109.6">25</text>
<text x="230.8" y="112.2">49</text>
<text x="230.8" y="109.6">50</text>
<text x="77.6" y="116.6">1</text>
<text x="77.6" y="119.2">3</text>
<text x="221.9" y="119.8">21</text>
<text x="221.9" y="117.3">22</text>
<text x="221.9" y="114.7">23</text>
<text x="230.8" y="119.8">46</text>
<text x="230.8" y="117.3">47</text>
<text x="230.8" y="114.7">48</text>
<text x="77.6" y="121.7">5</text>
<text x="77.6" y="124.2">6</text>
<text x="92.9" y="121.7">2</text>
<text x="221.9" y="124.9">19</text>
<text x="221.9" y="122.3">20</text>
<text x="230.8" y="124.9">44</text>
<text x="230.8" y="122.3">45</text>
<text x="77.6" y="126.8">7</text>
<text x="86.7" y="131.3" transform="rotate(-90 86.7 131.3)">4</text>
<text x="221.9" y="130">17</text>
<text x="221.9" y="127.4">18</text>
<text x="230.8" y="130">42</text>
<text x="230.8" y="127.4">43</text>
<text x="221.9" y="137.6">14</text>
<text x="221.9" y="135">15</text>
<text x="221.9" y="132.5">16</text>
<text x="230.8" y="137.6">39</text>
<text x="230.8" y="135">40</text>
<text x="230.8" y="132.5">41</text>
<text x="221.9" y="142.7">12</text>
<text x="221.9" y="140.1">13</text>
<text x="230.8" y="142.7">37</text>
<text x="230.8" y="140.1">38</text>
<text x="221.9" y="147.7">10</text>
<text x="221.9" y="145.2">11</text>
<text x="230.8" y="147.7">35</text>
<text x="230.8" y="145.2">36</text>
<text x="222.4" y="155.4">7</text>
<text x="222.4" y="152.8">8</text>
<text x="222.4" y="150.3">9</text>
<text x="230.8" y="155.4">32</text>
<text x="230.8" y="152.8">33</text>
<text x="230.8" y="150.3">34</text>
<text x="222.4" y="160.4">5</text>
<text x="222.4" y="157.9">6</text>
<text x="230.8" y="160.4">30</text>
<text x="230.8" y="157.9">31</text>
<text x="222.4" y="165.5">3</text>
<text x="222.4" y="163">4</text>
<text x="230.8" y="165.5">28</text>
<text x="230.8" y="163">29</text>
<text x="222.4" y="170.6">1</text>
<text x="222.4" y="168.1">2</text>
<text x="230.8" y="170.6">26</text>
<text x="230.8" y="168.1">27</text>
<text x="76.3" y="190.3">1</text>
<text x="85.5" y="187.2" transform="rotate(-90 85.5 187.2)">8</text>
<text x="76.3" y="192.8">3</text>
<text x="76.3" y="195.4">5</text>
<text x="76.3" y="197.9">6</text>
<text x="91.6" y="195.4">2</text>
<text x="76.3" y="200.4">7</text>
<text x="85.5" y="205" transform="rotate(-90 85.5 205)">4</text>
<text x="84.8" y="239.3" transform="rotate(-90 84.8 239.3)">8</text>
<text x="75.7" y="242.4">1</text>
<text x="75.7" y="244.9">3</text>
<text x="75.7" y="247.4">5</text>
<text x="75.7" y="250">6</text>
<text x="90.9" y="247.4">2</text>
<text x="75.7" y="252.5">7</text>
<text x="84.8" y="257.1" transform="rotate(-90 84.8 257.1)">4</text>
</g>
<g font-size="1.8" fill="#006464">
<text x="75.6" y="60.9">GND</text>
<text x="81" y="65.4">~{CS}</text>
<text x="81" y="70.5">DI</text>
<text x="88.3" y="67" transform="rotate(-90 88.3 67)">VCC</text>
<text x="89" y="70.5">DO</text>
<text x="81" y="73.1">CLK</text>
<text x="81" y="75.6">~{RST}</text>
<text x="88.3" y="76.5" transform="rotate(-90 88.3 76.5)">GND</text>
<text x="94.2" y="77.5">U5</text>
<text x="94.3" y="75">W25Q32JVSSIQ_TR</text>
<text x="287.7" y="72.4">GND</text>
<text x="304.2" y="72.4">GND</text>
<text x="85.8" y="87.6">GND</text>
<text x="222.6" y="106.1">52991-0508</text>
<text x="226.3" y="103.8">J3</text>
<text x="75" y="113">GND</text>
<text x="80.4" y="117.5">~{CS}</text>
<text x="87.6" y="119.1" transform="rotate(-90 87.6 119.1)">VCC</text>
<text x="80.4" y="122.6">DI</text>
<text x="80.4" y="125.1">CLK</text>
<text x="88.4" y="122.6">DO</text>
<text x="80.4" y="127.7">~{RST}</text>
<text x="87.6" y="128.6" transform="rotate(-90 87.6 128.6)">GND</text>
<text x="93.6" y="129.6">U4</text>
<text x="93.7" y="127">W25Q32JVSSIQ_TR</text>
<text x="85.2" y="139.7">GND</text>
<text x="219.5" y="182.9">GND</text>
<text x="73.7" y="186.7">GND</text>
<text x="79.1" y="191.2">~{CS}</text>
<text x="79.1" y="196.3">DI</text>
<text x="86.4" y="192.7" transform="rotate(-90 86.4 192.7)">VCC</text>
<text x="87.1" y="196.3">DO</text>
<text x="79.1" y="198.8">CLK</text>
<text x="79.1" y="201.3">~{RST}</text>
<text x="86.4" y="202.2" transform="rotate(-90 86.4 202.2)">GND</text>
<text x="92.3" y="203.2">U3</text>
<text x="92.4" y="200.7">W25Q32JVSSIQ_TR</text>
<text x="83.9" y="213.3">GND</text>
<text x="73.1" y="238.7">GND</text>
<text x="78.5" y="243.2">~{CS}</text>
<text x="85.7" y="244.8" transform="rotate(-90 85.7 244.8)">VCC</text>
<text x="78.5" y="248.3">DI</text>
<text x="78.5" y="250.9">CLK</text>
<text x="86.5" y="248.3">DO</text>
<text x="78.5" y="253.4">~{RST}</text>
<text x="85.7" y="254.3" transform="rotate(-90 85.7 254.3)">GND</text>
<text x="91.7" y="255.3">U2</text>
<text x="91.8" y="252.8">W25Q32JVSSIQ_TR</text>
<text x="83.3" y="265.4">GND</text>
</g>
</svg>
